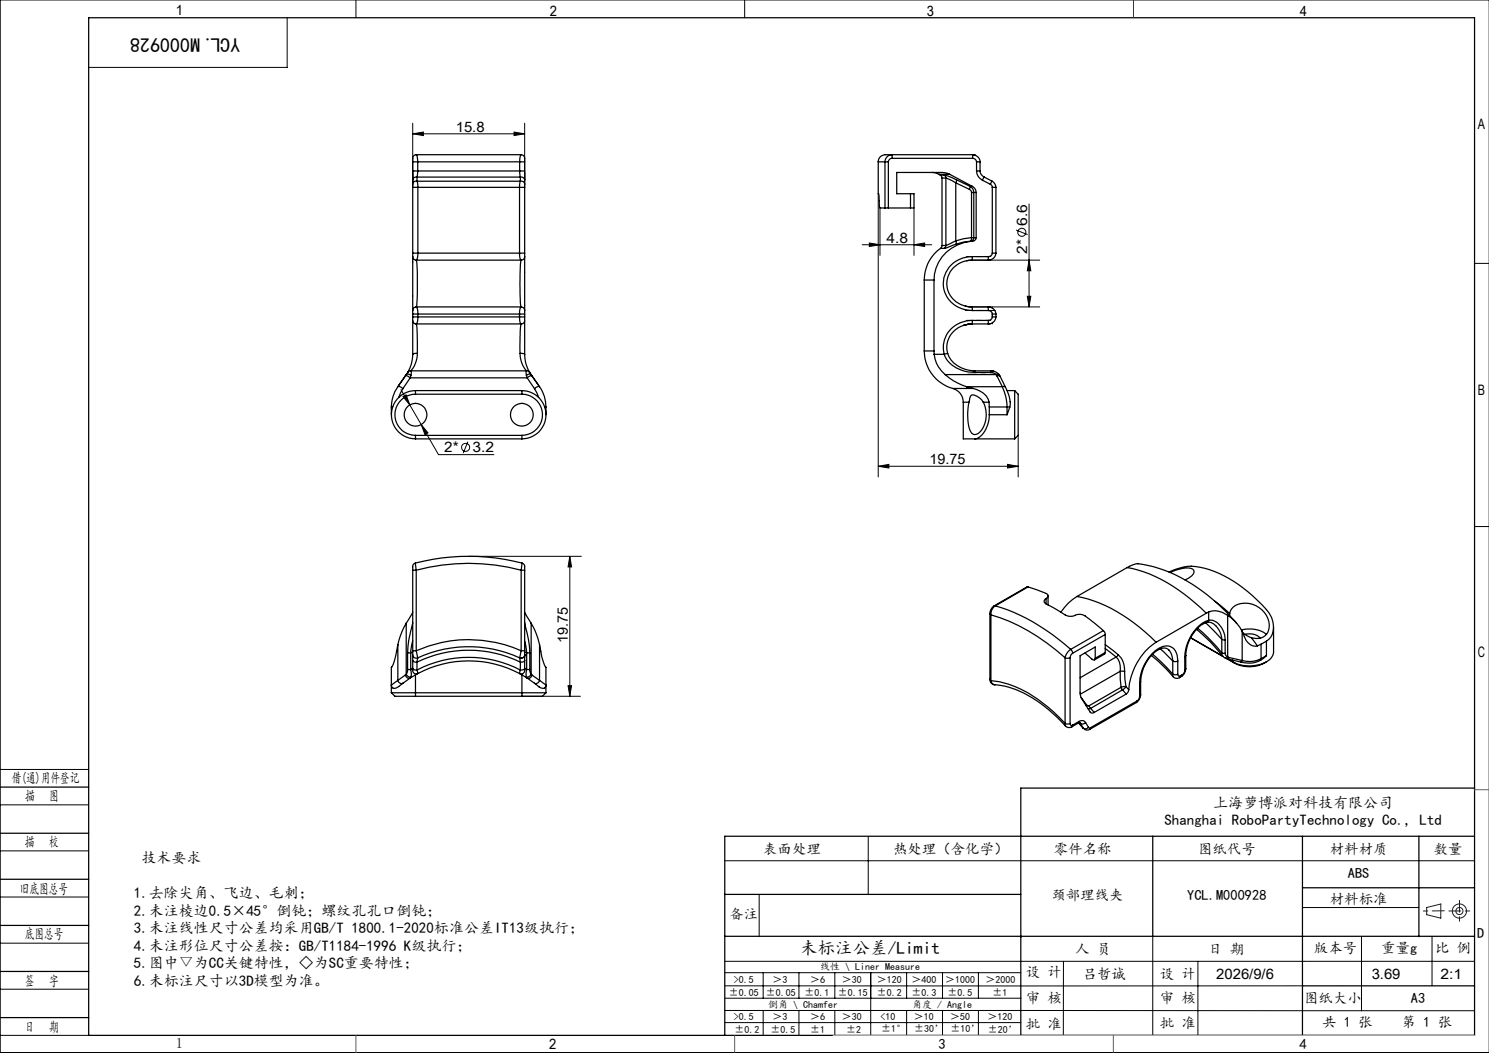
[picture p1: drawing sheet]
<svg xmlns="http://www.w3.org/2000/svg" width="420mm" height="297mm" viewBox="0 0 420 297" stroke-linecap="round" stroke-linejoin="round" font-family="sans-serif">
<g fill="none" stroke="#000" stroke-width=".28">
<path d="M100.4 0v5M210 0v5M420 0h-419.9v297h419.9M81 5v14h-56M116.4 37.7l3-.5v1zM116.4 34.7v18.1M116.4 37.7h31.6M145 37.2l3 .5-3 .5zM148 34.7v18.1M247.7 54.6v79.9M248.2 58.7v13.3M257.8 58.7v13.3"/>
<path d="M290.3 57.5v29.1M243.2 69h19.6M245.2 68.5l3 .5-3 .5zM257.8 69l3-.5v1zM274.2 73.4h19.1M286.6 64.9l3.2 1.3M290.3 73.4l.5 3h-1zM415.9 74.3h4.1M274.2 86.6h19.1M289.8 83.6h1l-.5 3zM113.1 109.9l2.5 4.3M113.7 111.9l.8-.5 1.1 2.8z"/>
<path d="M115.6 114.2l3.2 5.6M118.8 119.8l1.9 2.3-.8 .5zM118.8 119.8l4.9 8.4h15.6M132 124.6l-1.3 3.2M247.7 131.5l3-.5v1zM247.7 131.5h39.5M284.2 131l3 .5-3 .5zM287.2 122.8v11.7M132.2 156.9h31.8M160.7 156.9v39.5M160.7 156.9l.5 3h-1zM415.9 148.5h4.1"/>
<path d="M147.2 196.4h16.5M160.2 193.4h1l-.5 3zM0 217h25M0 227h25M0 240h25M244.9 236v16.3M0 253h25M204.4 242.8h211.5M214.1 252.4v11.8M367.4 256h32.8M0 266h25M0 279h25"/>
<path d="M204.4 271.1h211.5M204.4 278.1h163M204.4 274.4h83.5M215.3 274.4v7.1M225.4 274.4v7.1M235.5 274.4v7.1M245.6 274.4v17.6M255.7 274.4v7.1M265.9 274.4v7.1M276 274.4v7.1M300 271.1l-.1 21M325.2 264.1v27.9"/>
<path d="M337.9 271.1v20.9M384 264.2v20.9M403.9 264.1v14M0 292h25M204.4 285l211.5 .1M204.4 288.4h83.5M204.5 281.5h83.5M215.3 285v7M225.4 285v7M235.5 285v7M255.7 285v7M265.9 285v7"/>
<path d="M276 285v7M287.9 292h128"/>
<circle cx="288.2" cy="65.5" r="1.14"/>
<circle cx="131.3" cy="126.2" r="1.14"/>
</g>
<g fill="none" stroke="#191924" stroke-width=".28">
<path d="M402.4 256l4-1v4l-4-1z"/>
<circle cx="411.7" cy="257" r="1"/>
<circle cx="411.7" cy="257" r="2"/>
</g>
<path d="M272.3 87.6h8.5M273 105.6h8.6" fill="none" stroke="#000" stroke-width=".28" stroke-dasharray="30.5 1.3 1.3 1.3" stroke-dashoffset="28.1"/>
<path d="M279.5 72.4h-6.9M279.5 90.4h-6.9" fill="none" stroke="#000" stroke-width=".28" stroke-dasharray="30.5 1.3 1.3 1.3" stroke-dashoffset="29"/>
<path d="M279.9 86.6v4.8" fill="none" stroke="#000" stroke-width=".28" stroke-dasharray="30.5 1.3 1.3 1.3" stroke-dashoffset="30"/>
<g fill="none" stroke="#000" stroke-width=".35">
<path d="M25 5h390.9v287h-390.9zM116.4 48.2v2.5M116.4 52v.8M116.4 52.8h1.5M116.4 48.2h.1M116.4 45.6h1.4M116.4 48.2h1.4M116.4 45.6v2.6M116.4 48.6v2.2M116.4 52.8v18.6M117.4 43.6a1.25 1.25 0 0 0-1 1.7v.3M117.4 43.6l.2 .3 .2 1.7"/>
<path d="M117.4 43.6h29.6M117.6 51.1a.91 .91 0 0 0-1.2 .9M117.6 51.1l.3 1.7M117.6 51.1h29.2M117.6 49.9a.95 .95 0 0 0-1.2 .9v1.2M117.6 49.9h29.2M117.6 49.9v1.2M117.8 48.2l-.2 1.7M117.8 48.2h28.8M117.8 45.6h28.8M117.8 45.6v2.6M117.9 52.8h28.6"/>
<path d="M117.9 52.8v18.6M146.5 52.8h1.5M146.5 52.8v18.6M146.6 48.2l.2 1.7M146.6 48.2h1.4M146.6 45.6h1.4M146.6 45.6v2.6M146.8 51.1l-.3 1.7M146.8 51.1a.92 .92 0 0 1 1.2 .9M146.8 49.9a.95 .95 0 0 1 1.2 .9v1.2M146.8 49.9v1.2M147 43.6l-.4 1v1"/>
<path d="M147 43.6a1.32 1.32 0 0 1 1 1.9v.1M148 48.2v2.5M148 52v.8M148 45.6v2.6M148 48.6v2.2M148 52.8v18.6M247.7 45.6v9l.2 .5 .2 3.2 .1 .4h1.4M247.7 45.6h1.9M249.6 45.6h1M249.6 58.7h1M249.6 45.6v13.1M250.6 58.7h6.2"/>
<path d="M250.6 45.6v13.1M251.6 43.6a3.8 3.8 0 0 0-3.6 1l-.3 1M251.6 44.7a.99 .99 0 0 0-1 .9M251.6 43.6v1.1M251.6 43.6a2.02 2.02 0 0 0-2 2M251.6 44.7h22.8M251.6 43.6h22.8M256.8 54.6h1v4.1h-1M256.8 54.6v4.1M262.9 48.6l2 .6M264.9 49.2h3M264.9 49.2l.3 .2"/>
<path d="M265.2 49.4l.5 .8M265.2 49.4h1.1M265.7 50.2h1.1M265.7 50.2v19M266.3 49.4l3.5 1.3M266.3 49.4l.5 .8M266.8 50.2l2.8 1.4M266.8 50.2v19M267.9 49.2l-2.1-.6h-12.9v6h3.9M267.9 49.2l6.3 3.4M269.6 51.6l3.8 1.8M269.6 51.6v16.3"/>
<path d="M269.8 50.7l-.2 .9M269.8 50.7l3.8 1.9M273.4 53.4l.5 .4 .1 .5M273.6 52.6a1.93 1.93 0 0 1 1.1 1.7M273.6 52.6h.6M273.6 52.6l-.2 .8M274 54.3h.7M274 54.3v12.7M274.2 52.6a1.88 1.88 0 0 1 1.1 1.7M274.4 43.6a2.05 2.05 0 0 1 2 2M274.4 43.6l.6 .2zM274.4 44.7l.8 .3 .2 .6"/>
<path d="M274.4 43.6v1.1M274.7 54.3h.6M274.7 54.3v12.7M275.3 54.3v12.7M275.4 48.2a2.97 2.97 0 0 0 1.7 2.6M275.4 48.2h1M275.4 45.6h1M275.4 45.6v2.6M276.4 48.2a2.08 2.08 0 0 0 1.2 1.7M276.4 45.6v2.6M277.1 50.8l2.2 1.2M277.5 49.9h.1"/>
<path d="M277.6 49.9l-.5 .9M277.6 49.9l2.2 1.2M279.3 52l.5 .4 .1 .4M279.8 51.1a2.14 2.14 0 0 1 1.1 1.7M279.8 51.1l-.5 .9M279.9 52.8h1M279.9 52.8v18.6M280.9 52.8v18.6M116.4 72.4v11M116.4 71.4v1M116.4 71.4h1.5M116.4 72.4a.96 .96 0 0 0 1 1"/>
<path d="M117.4 73.4h29.6M117.4 73.4a60.7 60.7 0 0 1 0 13.2M117.9 71.4l-.1 1.2-.4 .8M117.9 71.4h28.6M146.5 71.4l.2 1.5 .3 .5M146.5 71.4h1.5M147 73.4a61.8 61.8 0 0 0 0 13.2M148 76.8v10.8M148 71.4v1M148 72.4a.96 .96 0 0 1-1 1M148 72.4v4.3M260.7 79h2.8"/>
<path d="M260.7 79v20M263.5 79v20M265.3 70.1a10.9 10.9 0 0 0-4.6 8.9M265.3 70.1h1.1M265.7 69.2l-.4 .9M265.7 69.2h1.1M266.8 69.2l-.4 .9M269.6 67.9l.1 1M269.6 67.9l-2.8 1.3M269.7 68.9l-3.3 1.2M273.8 68l-2.1 .3-2 .6M273.8 68h.6"/>
<path d="M274 67l-.2 1M274 67h.7M274 67l-2.3 .3-2.1 .6M274.2 73.4a6.6 6.6 0 0 0-6.6 4.1 6.6 6.6 0 0 0 2.1 7.6 7.9 7.9 0 0 0 4.5 1.5M274.2 72.4a7.6 7.6 0 0 0-7.3 4.3 7.6 7.6 0 0 0 1.2 8.4l.5 .4a8.6 8.6 0 0 0 5.6 2.1M274.2 72.4v1M274.2 73.4l-1.5 .2M274.2 72.4h4.6M274.2 73.4h4.6M274.4 68a11.3 11.3 0 0 0-10.9 11M274.7 67a.97 .97 0 0 1-.9 1M274.7 67h.6"/>
<path d="M275.3 67v.1a1.03 1.03 0 0 1-.9 .9M278.8 72.4v1M279.4 73.3l-.6 .1M279.9 71.4l-.4 .7-.7 .3M279.9 71.4h1M280.9 71.4l-.1 .4a2.05 2.05 0 0 1-2 1.6M116.4 87.6v1M116.4 88.6h1.5M116.4 89.4v.7a.98 .98 0 0 0 1 1.3M116.4 89.4h1.5M116.4 99.9a10.2 10.2 0 0 1-1.4 5M116.4 90.6v9.3"/>
<path d="M116.4 83.5v4.1M116.4 88.6v.8M117.4 86.6a1.02 1.02 0 0 0-1 1M117.4 86.6l.4 .8 .1 1.2M117.4 86.6h29.6M117.4 91.4h29.6M117.4 91.4l.3 1.7v6.6M117.7 99.7a6.1 6.1 0 0 1-1.8 4.9M117.7 99.7l-1.3 .2M117.9 89.4l-.1 1.2-.4 .8M117.9 88.6h28.6M117.9 89.4h28.6"/>
<path d="M117.9 88.6v.8M146.5 88.6h1.5M146.5 89.4l.2 1.5 .3 .5M146.5 89.4h1.5M146.5 88.6v.8M146.7 99.7a6.8 6.8 0 0 0 1.9 4.9M146.7 99.7l1.3 .2M147 86.6l-.4 .6-.1 1.4M147 86.6a1.02 1.02 0 0 1 1 1M147 91.4l-.3 2.3v6M148 99.9a8.8 8.8 0 0 0 1.4 5.2l-.1-.2M148 87.6v1"/>
<path d="M148 89.4v.7a1.03 1.03 0 0 1-1 1.3M148 90.7v9.2M148 88.6v.8M260.7 99a11 11 0 0 0 8.1 10.6M260.7 99h2.8M263.5 99v.9M263.5 99.9a8.4 8.4 0 0 0 3.1 5.8M263.5 99.9h2.8M266.3 99.9a8.4 8.4 0 0 0 6.8 5l1.9 .2M267.3 99.7a7.9 7.9 0 0 0 7.7 4.9M267.3 99.7l-1 .2M272.3 86.3l1.9 .3"/>
<path d="M274.2 91.4a6.7 6.7 0 0 0-6.9 8.3M274.2 90.4a7.8 7.8 0 0 0-7.9 9.5M274.2 90.4v1M274.2 86.6v1M274.2 91.4l-2.4 .4M274.2 91.4l-2.3 .3M274.2 87.6h4.6M274.2 90.4h4.6M274.2 91.4h4.6M274.2 86.6h4.6M278.8 86.6a2.12 2.12 0 0 1 2.1 2M278.8 87.6l.9 .4 .2 .6"/>
<path d="M278.8 90.4v1M278.8 86.6v1M278.8 86.6l.6 .1zM279.4 91.3l-.6 .1M279.9 89.4l-.4 .7-.7 .3M279.9 88.6h1M279.9 89.4h1M279.9 88.6v.8M280.9 89.4l-.1 .4a2.05 2.05 0 0 1-2 1.6M280.9 88.6v.8M110.4 114.8h.4M110.4 114.8v2.2"/>
<path d="M112.2 109.1a10.1 10.1 0 0 0-1.8 5.7M112.2 109.1a1.33 1.33 0 0 1 1.4 .5M113.6 109.6l-1.1 2.5M114.3 106h.6l.8 .6M114.3 106l-2.1 3.1M114.4 106l-1.9 2.7M114.6 105.7a1.05 1.05 0 0 1 1.3 .2M114.6 105.7l-.3 .3M115.1 104.9l-.2 .2M115.7 106.6h33M115.7 106.6l-2.1 3M115.9 104.6l.1 .3-.1 1"/>
<path d="M115.9 104.6h32.7M115.9 104.6l-.9 .3-.4 .8M115.9 105.9l-.2 .7M117.2 110.2a6.8 6.8 0 0 0-6.8 6.8 6.8 6.8 0 0 0 6.8 6.8M117.2 111.2a5.8 5.8 0 0 0-5.8 5.8 5.8 5.8 0 0 0 5.8 5.8M117.2 110.2v1M117.2 110.2h30M117.2 111.2h30M147.2 110.2a6.8 6.8 0 0 1 6.8 6.8 6.8 6.8 0 0 1-6.8 6.8M147.2 111.2a5.8 5.8 0 0 1 5.8 5.8 5.8 5.8 0 0 1-5.8 5.8M147.2 110.2v1M148.5 105.9l.2 .7"/>
<path d="M148.6 104.6l.7 .3 .5 .8M148.6 104.6l-.2 .3 .1 1M148.7 106.6l2.1 3M149.8 105.7a1.05 1.05 0 0 0-1.3 .2M149.8 105.7l.2 .3M150 106l1.9 2.7M150 106h-.5l-.8 .6M150 106l2.2 3.1M150.8 109.6l1.1 2.5M152.2 109.1a10.1 10.1 0 0 1 1.8 5.7M152.2 109.1a1.33 1.33 0 0 0-1.4 .5M153.6 114.8h.4"/>
<path d="M154 114.8v2.2M266.6 105.7a16.1 16.1 0 0 0 6 3.4M266.6 105.7h14.4M268.8 109.6a4 4 0 0 1 2.9 3.8M268.8 109.6h5.7M271.7 113.4v10.4h3.3M271.7 113.4h1.6M272.6 109.1l1.9 .5M272.6 109.1h10.1M273.3 113.4l.2-1.1a.91 .91 0 0 1 1.3-.9 4.4 4.4 0 0 1 2.6 2M273.3 113.4a15.1 15.1 0 0 0 .5 8.3 1.48 1.48 0 0 0 1.3 .9 1.48 1.48 0 0 0 1.3-.8 7.7 7.7 0 0 0 1-8.4M274.4 104.6h.6"/>
<path d="M274.5 109.6a5.4 5.4 0 0 1 4.5 3.8M274.6 104.6h.4M275 104.6v.5M275 105.1h4.6M275 104.6h4.6M277.4 113.4h1.6M279 113.4v1.4M279 117a7.5 7.5 0 0 1-3.4 6.7l-.6 .1M279 114.8h5.1M279 117h5.1M279 114.8v2.2M279.6 104.6a2.81 2.81 0 0 1 2.1 1"/>
<path d="M279.6 105.1l1.4 .6M279.6 104.6v.5M279.6 104.6l.6 .1M281 105.7l.2 .3M281.2 106h.7l.2 .2M281.2 106l1.5 3.1M281.7 105.6l.4 .6M281.7 105.6l-.7 .1M282.1 106.2l1.5 3M282.7 109.1a13.4 13.4 0 0 1 1.4 5.7M282.7 109.1l.4-.1 .5 .2M283.6 109.2l1 2.3 .3 1.8"/>
<path d="M284.1 114.8h.7M284.1 114.8v2.2M284.1 110.2h2.1M284.8 114.8l-.7 2.2M284.9 113.3l-.1 1.5M286.2 110.2v13.6M286.2 110.2l1 1v11.6l-1 1M117.2 123.8h30M117.2 122.8v1M117.2 122.8h30M147.2 122.8v1M275 123.8h11.2"/>
<path d="M117.2 158.8a1.28 1.28 0 0 0-.8 1.7v.3M117.2 158.8l.2 2M117.2 158.8a60.4 60.4 0 0 1 30 0M147.2 158.8l-.2 2M147.2 158.8a1.24 1.24 0 0 1 .8 1.6v.4M114.6 175.8l-1.2 2.3-1.2 3.7M114.6 175.8v14.4M116.4 160.8h1M116.4 172.7l-1.8 3.1M116.4 175.5l-1.1 5.1-.3 3.5M116.4 160.8v22.7M117.4 160.8a57.4 57.4 0 0 1 29.6 0"/>
<path d="M117.4 160.8v22.7M147 160.8h1M147 160.8v22.7M148 172.7l1.8 3.1M148 175.5v.3a34.8 34.8 0 0 1 1.4 8.3M148 160.8v22.7M149.8 175.8l1.5 3.2 .9 2.8M149.8 175.8v14.4M279.2 173l.3 .4M279.2 173v18.6M279.5 173.4a53.8 53.8 0 0 1 20.9 12.1M279.5 173.4v18.6"/>
<path d="M280.4 170.9l-.2 .2a2.65 2.65 0 0 0-1 1.9M280.4 170.9h.3M280.7 170.9l-.6 .5-.4 .8-.2 1.2M280.7 170.9a55 55 0 0 1 21.3 12.3M289.9 165.6l4.5 1.5a1.21 1.21 0 0 1 1.2 1.1l-.5 .6M289.9 165.6h-.3l-9.2 5.3M289.9 165.6l-9.2 5.3M295.1 170.3l4.7 2.7a3.2 3.2 0 0 0 3.8 .4 3.8 3.8 0 0 1 3.8 1.3l3.8 3.2M295.1 168.8a.75 .75 0 0 0-.4 1.2l.4 .3M295.1 168.8v1.5M295.6 168.1v2.5M303.8 168.2a43.7 43.7 0 0 1 22.3 12.9"/>
<path d="M303.8 168.2a14.1 14.1 0 0 0-4.6 4.5M311.2 177.9l.5 1.1M311.2 177.9l-9.2 5.3M311.7 179v5M311.7 179l-9.2 5.3M317.9 160.1l1.6-.8a3.6 3.6 0 0 1 2.8-.1 45.3 45.3 0 0 1 24.7 14.6l1.8 2M317.9 160.1a41.7 41.7 0 0 1 20.8 11.4l1.6 1.5M317.9 160.1l-14.1 8.1M329.7 161.4a13.2 13.2 0 0 1 11.5-.7 38.2 38.2 0 0 1 16.8 12.3 5.9 5.9 0 0 1-.1 7.3l-.7 .5M330 161.5a11.8 11.8 0 0 1 5.9-1.2l.5 .2a1.39 1.39 0 0 1-.8 2.3l-1.3 .7M335.8 179.9l9.1 5.2M337.5 177.5a44.8 44.8 0 0 1 7.3 7.4"/>
<path d="M337.8 177.2l2.8 2.5 4 4.4M340 175.6l4.6 4.7M340.3 173l-14.2 8.1M340.5 175.5a10 10 0 0 0-5.8 7.4l-.2 2M340.5 175.5a4.2 4.2 0 0 1 3.6 2.8l.5 2M340.9 174.9a11.4 11.4 0 0 0-6.7 10.4M340.9 172.6a5.3 5.3 0 0 1 5.4 1M340.9 174.9a4.3 4.3 0 0 1 4.2 3.2l.5 2.4M340.9 174.9l-.4 .6M340.9 172.6l-.6 .4M340.9 172.6v2.3M342.5 169.5l4.4 3.5"/>
<path d="M346.3 173.6a11.7 11.7 0 0 1 4.1 4.4M346.3 173.6v11.7M346.9 173a4.1 4.1 0 0 1 4.8-2.9 6.6 6.6 0 0 1 6.2 7.3 3.5 3.5 0 0 1-4.9 2.5M346.9 173v.6M350.1 177.7a8.2 8.2 0 0 1 7.1 1.2M350.4 178a6 6 0 0 0 2.3 3.9 2.35 2.35 0 0 0 1.9 .3M350.4 178v8.3M350.5 178.5l2.5 1.4M351.2 178.9a4.1 4.1 0 0 1 4.2 1.1M353 179.9l1.6 2.3M359.2 176.9v7a4.7 4.7 0 0 1-4.5 3.7 10.3 10.3 0 0 1-7.1-.9M110.4 195.4h43.6"/>
<path d="M110.4 195.4l1 1h5.8M112.2 191.9a1.07 1.07 0 0 0 1.4 .8M112.2 191.9l-1.4 1a.67 .67 0 0 0-.3 .8 .67 .67 0 0 0 .8 .5l1.2-.6 1.1-.9M112.2 181.8l-.7 3.8-.6 1.8-.5 .8v7.2M112.2 181.8v10.1M114.3 190.4a1.02 1.02 0 0 0 1.4 .8M114.3 190.4l-2.1 1.5M114.6 190.2a1.26 1.26 0 0 0 1.3 .8M114.6 190.2l-.3 .2M115 184.1h.9M115 188.8l-.4 1.4M115 188.8h.9"/>
<path d="M115 184.1v4.7M115.7 191.2l-2.1 1.5M115.9 188.8v2.2M115.9 184.1v4.7M115.9 191l-.2 .2M116.4 183.5v.3a1.22 1.22 0 0 0 .2 1.4 1.22 1.22 0 0 0 1.2 .4M116.4 183.5h1M116.4 186.3a1.05 1.05 0 0 0 1.2 .5M116.4 184.8v1.5M116.4 188.5a1.05 1.05 0 0 0 1.2 .5M116.4 188.5v.3a1.03 1.03 0 0 0 .3 1 1.03 1.03 0 0 0 1.2 .2M116.4 180.8l-.5 3.3"/>
<path d="M116.4 186.3v2.2M116.4 183.9l-.5 .2M116.4 188.5l-.5 .3M117.2 190.4v6M117.2 196.4h30M117.4 183.5l.4 2.1M117.4 183.5a36.4 36.4 0 0 1 29.6 0M117.6 186.8a33.4 33.4 0 0 1 29.2 0M117.6 189a31.6 31.6 0 0 1 29.2 0M117.6 189l.3 1M117.6 186.8v2.2M117.8 185.6a34.3 34.3 0 0 1 28.8 0"/>
<path d="M117.8 185.6l-.2 1.2M117.9 190a30.6 30.6 0 0 1 28.6 0M117.9 190l-2.2 1.2M146.5 190l2.2 1.2M146.6 185.6h.5M146.6 185.6l.2 1.2M146.6 185.5v.1M146.8 189l-.3 1M146.8 186.8v2.2M147 183.5h1M147 183.5l-.4 2M147.2 190.4v6"/>
<path d="M147.6 185.4l-.5 .2-.5-.1M148 184.8v.5M148 184.7h.1M148 183.5v1.1M148 184.6l-.1 .5-.5 .5M148 186.3a1.05 1.05 0 0 1-1.2 .5M148 184.6v1.7M148 188.5a1.07 1.07 0 0 1-1.2 .5M148 188.5v.3a1.03 1.03 0 0 1-.3 1 1.03 1.03 0 0 1-1.2 .2M148 180.8l.6 3.3M148 186.3v2.2M148 183.9l.6 .2"/>
<path d="M148 188.5l.6 .3M148.5 191l.2 .2M148.6 184.1h.8M148.6 188.8l-.1 2.2M148.6 188.8h.8M148.6 184.1v4.7M148.7 191.2l2.1 1.5M149.4 188.8l.4 1.4M149.4 184.1v4.7M149.8 190.2a1.26 1.26 0 0 1-1.3 .8M149.8 190.2l.2 .2M150 190.4a.98 .98 0 0 1-1.3 .8"/>
<path d="M150 190.4l2.2 1.5M152 193.7h.1M152.2 191.9a1.07 1.07 0 0 1-1.4 .8M152.2 191.9l1.4 1a.68 .68 0 0 1 .3 .8 .68 .68 0 0 1-.8 .5l-.6-.2-1.7-1.3M152.2 181.8l.3 1.9a9.4 9.4 0 0 0 1.5 4.5v7.2M152.2 181.8v10.1M154 195.4l-1 1h-5.8M279.2 191.6l.2 .7a1.36 1.36 0 0 0 1.2 .8M279.2 191.6l.3 .4M279.5 192a30.6 30.6 0 0 1 17.6 8.7l3.3 3.3M279.5 192a1.23 1.23 0 0 0 1.1 1.1M280.6 193.1a27.7 27.7 0 0 1 16.4 8.1l3.5 3.6"/>
<path d="M300.4 185.5l.6 .2 .8-.2M300.4 185.5v18.5M301.8 185.5v18.5M302 183.2l-1.1 1.1-.5 1.2M302 183.2l.5 1.1M302.5 184.3l-.5 .6-.2 .6M305 196.7l1.5 2.1M306 184.2l.6 .5a3.7 3.7 0 0 0 2 1.5l.3-.5M306.5 198.8l.4 .3 .3-.1M306.5 198.8l-.1 .2M307.2 199l.4 .8M307.6 199.8l1 1.1"/>
<path d="M307.6 199.8l-.6 .2M308.9 185.7v-3.2l-4.2 2.5v10.4l.1 1.1 2.8 4.4 .3 .2 .7-.2M311.7 184l-.2 .5-2.8 1.6M311.7 182.9l3.1 2.4M311.7 181.8l3.8 2.9M311.7 184l-2.8 1.7M314.8 185.3a5.1 5.1 0 0 1 1.2 4M314.8 185.3l-10.1 5.9M315.5 184.7a5.8 5.8 0 0 1 1.7 4.7M315.5 184.7l-.7 .6M316 189.3l.2 4.5M316 189.3l1.2 .1"/>
<path d="M316 189.3l-11.3 6.5M316.2 193.8l.4 .8M316.2 193.8l-9 5.2M316.6 194.6l1.1 1.2M316.6 194.6l-9 5.2M317.2 189.4l.4 4.3M317.6 193.7l.8 .8M317.6 193.7l-1.4 .1M317.6 193.7l-1 .9M317.7 195.8l-9.1 5.1M318.4 194.5l-.2 .6-.5 .7M320.5 198.2l-13.1 7.5"/>
<path d="M320.7 197.7l-.2 .5M320.7 197.7l-13.1 7.5M321.5 196.4l-.2 .7-.6 .6M321.5 192.6v3.8M321.7 195.9l-.3 1.2-.9 1.1M321.7 192.2l-.2 .4M321.7 195.9l-.2 .5M321.7 192.2v3.7M324.8 184.9a40.8 40.8 0 0 1 6.1 6 1.44 1.44 0 0 0 1.8 .2M325.1 184.5l2.4 2.2 3.3 3.4M326.1 181.1a17.8 17.8 0 0 0-7.7 13.4M327.3 183l3.5 3.4"/>
<path d="M329.6 183.3a4.2 4.2 0 0 1 1.2 3.1M329.6 183.3h.1M329.7 183.3l-.5-.3a3.9 3.9 0 0 0-4.2 1.6l-.6 .7a11.6 11.6 0 0 0-2.7 6.9M330.8 186.4l.7 .2 .7-.2M330.8 190.1l.5 .2 .9-.2M330.8 190.1l.1 .7M330.8 186.4v3.7M332.2 190.1l.3 .6h.4M332.2 186.4a3.6 3.6 0 0 0-3.2-4.2 8.7 8.7 0 0 0-6.3 5.5 12 12 0 0 0-1.2 4.9M332.2 186.4v3.7M332.9 190.7l-.2 .4M333.3 190.8l-.6 .3"/>
<path d="M333.5 190.3l-.2 .5M333.5 190.3l-.6 .4M334.2 189l-.2 .7-.5 .6M334.2 185.3v3.7M334.5 188.6l-.3 1.2-.9 1M334.5 184.9l-.3 .4M334.5 188.6l-.3 .4M334.5 184.9v3.7M344.6 180.3l1 .2M344.6 184.1l1 .2M344.6 184.1l.2 .8M344.6 180.3v3.8"/>
<path d="M344.8 184.9l.9 .7M345.6 184.3l.2 .6 .5 .4M345.6 180.5v3.8M345.7 185.6l.6 .3M346.3 185.3l-.6 .3M346.3 185.3l.4 .2M346.3 185.9l3.6 .8M346.7 185.5l-.4 .4M346.7 185.5l3.7 .8M347.6 186.7l-1.5-.9 2.2 1.3M347.6 186.7l.7 .4M347.6 186.2v.5"/>
<path d="M355.5 186.3a7 7 0 0 1-5.6 .4l.5-.4M355.7 185.8a7.1 7.1 0 0 1-5.3 .5M355.7 185.8l-.2 .5M355.7 181.7l-1.1 .5M355.7 181.7v4.1M357.2 184.9l-1.7 1.4M357.2 186.7a9 9 0 0 1-8.9 .4M357.2 180.8l-1.5 .9M357.2 180.8v4.1M357.2 184.9l-1.5 .9M300.4 204l.6 .2 .8-.2M300.4 204l.2 .7"/>
<path d="M300.5 204.7l.8 .5 1-.2M301.8 204l.2 .6 .5-.1M302.5 204.5l-.2 .5M304.2 203.9l-1.9 1.1M304.4 203.5a1.23 1.23 0 0 1 1.8 .3M304.4 203.5l-.2 .4M304.4 203.5l-1.9 1M304.6 203.8l-.4 .1M304.6 203.9l.1 .1M304.7 204l.8 1.3M305.5 205.3l-1.3-1.4 1.4 1.6M305.5 205.3a1.34 1.34 0 0 0 1.9 .4"/>
<path d="M305.5 205.3l.1 .1M306.2 203.8a1.05 1.05 0 0 1-1.5 .2M306.2 203.8l.8 1.3M307 205.1l.3 .2 .3-.1M307 205.1a1.05 1.05 0 0 1-1.5 .2M307.6 205.2l-.2 .5M0 222h25M0 235h25M325.2 235.9v28.2M367.4 235.9v56.1M400.2 235.9v28.3M415.9 235.9h-211.5v56.1"/>
<path d="M415.9 222.3h-128v69.7M0 248h25M204.4 252.3h83.5M367.4 250.4h48.5M0 261h25M0 274h25M204.4 264.1h211.5M367.4 278.1h48.5M0 287h25"/>
<circle cx="117.2" cy="117" r="3.2"/>
<circle cx="147.2" cy="117" r="3.2"/>
</g>
<path d="M407.4 256.9l-5.9 .1M408.7 256.9h6M411.7 253.9v6" fill="none" stroke="#191924" stroke-width=".28" stroke-dasharray="6.3 1.3 1.3 1.3" stroke-dashoffset="3"/>
<path d="M235 292h180.9" fill="none" stroke="#c0c0c0" stroke-width=".28"/>
<path d="M319.7 0v5M415.9 222.7h4.1M100.4 292v5M207.2 292v5M314 292v5" fill="none" stroke="#00f" stroke-width=".28"/>
<path d="M406.4 255h.1" fill="none" stroke="#0ff" stroke-width=".28"/>
<g fill="#000">
<path d="M116.4 37.7l3-.5v1zM145 37.2l3 .5-3 .5zM113.7 111.9l1.9 2.3-1.1-2.8zM118.8 119.8l1.1 2.8 .8-.5z"/>
<path d="M257.8 69l3-.5v1zM245.2 68.5l3 .5-3 .5z"/>
<path d="M290.3 73.4l.5 3h-1zM289.8 83.6h1l-.5 3z"/>
<path d="M247.7 131.5l3-.5v1zM284.2 131l3 .5-3 .5z"/>
<path d="M160.2 193.4h1l-.5 3zM160.7 156.9l.5 3h-1z"/>
</g>
<text font-size="5.6" x="67.7" y="10.6" transform="rotate(-180 67.7 10.6)">YCL.M000928</text>
<text font-size="4.9" x="225.7" y="269">未标注公差/Limit</text>
<g font-size="4.2">
<text x="342.2" y="227.9">上海萝博派对科技有限公司</text>
<text x="328.5" y="232.8">Shanghai RoboPartyTechnology Co., Ltd</text>
<text x="39.9" y="243.5">技术要求</text>
<text x="37.8" y="253.4">1.去除尖角、飞边、毛刺；</text>
<text x="37.8" y="258.3">2.未注棱边0.5×45°倒钝；螺纹孔孔口倒钝；</text>
<text x="37.8" y="263.2">3.未注线性尺寸公差均采用GB/T 1800.1-2020标准公差IT13级执行；</text>
<text x="37.8" y="268.2">4.未注形位尺寸公差按：GB/T1184-1996 K级执行；</text>
<text x="37.8" y="273.1">5.图中▽为CC关键特性，◇为SC重要特性；</text>
<text x="37.8" y="278">6.未标注尺寸以3D模型为准。</text>
</g>
<g font-size="4.1">
<text x="49.6" y="4.3">1</text>
<text x="155.1" y="4.6">2</text>
<text x="261.4" y="4.6">3</text>
<text x="366.6" y="4.6">4</text>
<text x="128.6" y="37.2">15.8</text>
<text x="416.9" y="36.3">A</text>
<text x="289.7" y="63.6" transform="rotate(-90 289.7 63.6)">6.6</text>
<text x="250" y="68.5">4.8</text>
<text x="289.7" y="71.6" transform="rotate(-90 289.7 71.6)">2*</text>
<text x="416.9" y="111.3">B</text>
<text x="125.3" y="127.6">2*</text>
<text x="133.2" y="127.6">3.2</text>
<text x="262.2" y="130.9">19.75</text>
<text x="160.2" y="181.4" transform="rotate(-90 160.2 181.4)">19.75</text>
<text x="416.9" y="185.3">C</text>
<text x="3.3" y="220.9">借(通)用件登记</text>
<text x="7.1" y="226">描</text>
<text x="13.9" y="226">图</text>
<text x="7" y="238.9">描</text>
<text x="13.8" y="238.9">校</text>
<text x="215.3" y="240.8">表面处理</text>
<text x="251.9" y="240.8">热处理（含化学）</text>
<text x="297.3" y="240.8">零件名称</text>
<text x="337.9" y="240.8">图纸代号</text>
<text x="375.1" y="240.8">材料材质</text>
<text x="404.4" y="240.8">数量</text>
<text x="380.2" y="247.7">ABS</text>
<text x="5.6" y="252">旧底图总号</text>
<text x="296.6" y="253.7">颈部理线夹</text>
<text x="334.9" y="253.7">YCL.M000928</text>
<text x="375.1" y="254.9">材料标准</text>
<text x="205.7" y="259.3">备注</text>
<text x="7" y="265">底图总号</text>
<text x="303.3" y="269">人 员</text>
<text x="340.8" y="269">日 期</text>
<text x="370.6" y="268.7">版本号</text>
<text x="389.6" y="268.7">重量g</text>
<text x="404.8" y="268.7">比 例</text>
<text x="416.7" y="264.6">D</text>
<text x="289.3" y="275.5">设 计</text>
<text x="7" y="278">签</text>
<text x="13.8" y="278">字</text>
<text x="305.4" y="276">吕哲诚</text>
<text x="327.2" y="276">设 计</text>
<text x="343.1" y="276">2026/9/6</text>
<text x="386.9" y="276">3.69</text>
<text x="406.3" y="276">2:1</text>
<text x="289.3" y="283">审 核</text>
<text x="327.2" y="282.9">审 核</text>
<text x="367.8" y="282.9">图纸大小</text>
<text x="397.9" y="283">A3</text>
<text x="7" y="291">日</text>
<text x="13.8" y="291">期</text>
<text x="289.3" y="290.1">批 准</text>
<text x="327.2" y="290">批 准</text>
<text x="373" y="289.8">共 1 张</text>
<text x="395.4" y="289.8">第 1 张</text>
<text x="49.6" y="295.6">1</text>
<text x="154.9" y="296">2</text>
<text x="264.7" y="296">3</text>
<text x="366.6" y="296">4</text>
</g>
<g font-size="2.8">
<text x="231.3" y="273.6">线性 \ Liner Measure</text>
<text x="205.6" y="280.8">±0.05</text>
<text x="207" y="277.2">&gt;0.5</text>
<text x="216" y="280.8">±0.05</text>
<text x="217.9" y="277.2">＞3</text>
<text x="227" y="280.8">±0.1</text>
<text x="228.5" y="277.2">＞6</text>
<text x="236.3" y="280.8">±0.15</text>
<text x="237.5" y="277.2">＞30</text>
<text x="247.4" y="277.2">＞120</text>
<text x="247.4" y="280.8">±0.2</text>
<text x="257.1" y="277.2">＞400</text>
<text x="257.1" y="280.8">±0.3</text>
<text x="266.6" y="277.2">＞1000</text>
<text x="267.3" y="280.8">±0.5</text>
<text x="278" y="277.2">＞2000</text>
<text x="279.9" y="280.8">±1</text>
<text x="207" y="287.8">&gt;0.5</text>
<text x="216.6" y="284.3">倒角 \ Chamfer</text>
<text x="217.9" y="287.8">＞3</text>
<text x="228.5" y="287.8">＞6</text>
<text x="237.5" y="287.8">＞30</text>
<text x="248.4" y="287.8">&lt;10</text>
<text x="257.3" y="284.3">角度 / Angle</text>
<text x="257.8" y="287.8">＞10</text>
<text x="268" y="287.8">＞50</text>
<text x="278.5" y="287.8">＞120</text>
<text x="207.1" y="291.3">±0.2</text>
<text x="217.3" y="291.3">±0.5</text>
<text x="228.5" y="291.3">±1</text>
<text x="238.7" y="291.3">±2</text>
<text x="248.6" y="291.1">±1°</text>
<text x="257.8" y="291.1">±30’</text>
<text x="268.1" y="291.1">±10’</text>
<text x="278.6" y="291.2">±20’</text>
</g>
</svg>
